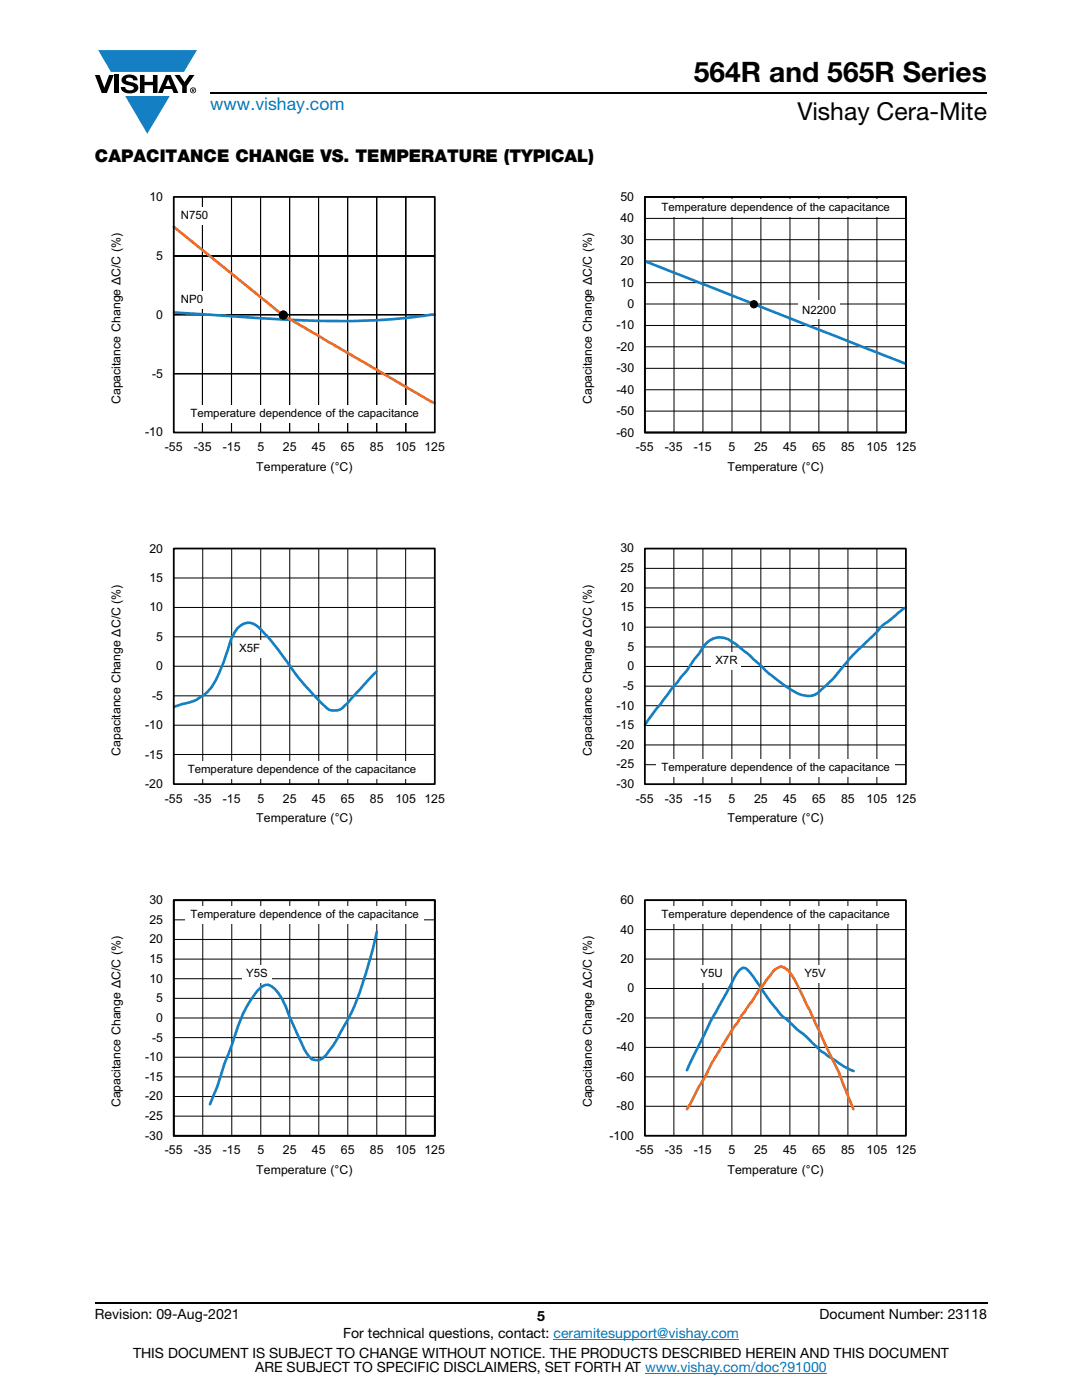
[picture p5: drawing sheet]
<svg xmlns="http://www.w3.org/2000/svg" width="216mm" height="279mm" viewBox="0 0 216 279" stroke-linecap="round" stroke-linejoin="round" font-family="sans-serif">
<g fill="#147fc3">
<path d="M19.6 10h19.7l-2.6 4.3h-1.1h-13.5z"/>
<path d="M25 19.2h8.9l-4.5 7.5z"/>
</g>
<g fill="#000">
<path d="M18.9 15h1l.9 2.5 1-2.5h.9l-1.4 3.6h-1zM22.9 15h.9v3.6h-.9zM24.6 15.3a2.1 2.1 0 0 1 2.8 .3l.1 .4h-.9a.79 .79 0 0 0-.7-.5 .79 .79 0 0 0-.8 .4l.3 .3 1 .2a1.08 1.08 0 0 1 1.2 1 1.08 1.08 0 0 1-1.1 1.2 1.73 1.73 0 0 1-2.4-1.2h.9a.96 .96 0 0 0 .8 .6 .96 .96 0 0 0 .9-.4 1.31 1.31 0 0 0-1.2-.6 1.03 1.03 0 0 1-1.1-.6 1.03 1.03 0 0 1 .2-1.1zM27.9 15h.9v1.3h1.7v-1.3h.9v3.6h-.9v-1.6h-1.7v1.6h-.9zM34.8 15h1.1l.9 1.4 1-1.4h1l-1.5 2.2v1.4h-.9v-1.4z"/>
<path d="M33.6 15.9l.5 1.3h-1.1zM33.1 15l-1.6 3.6h1l.3-.8h1.5l.3 .8h1l-1.6-3.6z"/>
<path d="M38.4 17.8h.2v.2h-.2zM38.3 17.7v.7h.1v-.3l.4 .3-.2-.3 .2-.2-.1-.2z"/>
<path d="M38.1 18a.46 .46 0 0 1 .9 0 .46 .46 0 0 1-.9 0zM37.9 18a.6 .6 0 0 0 1.2 0 .6 .6 0 0 0-1.2 0z"/>
</g>
<path d="M42 18.6h155M18.9 260h178.1" fill="none" stroke="#000" stroke-width=".36"/>
<path d="M110.4 267.3h37M128.7 274h36.3" fill="none" stroke="#007ec4" stroke-width=".2"/>
<path d="M34.6 74.6h52.2z" fill="none" stroke="#000" stroke-width=".2"/>
<path d="M34.6 62.8h52.2z" fill="#fff"/>
<path d="M40.4 39.3v47zM46.2 39.3v47zM52 39.3v47zM57.8 39.3v47zM63.6 39.3v47zM69.4 39.3v47zM75.2 39.3v47zM81 39.3v47zM34.6 51.1h52.2zM34.6 62.8h52.2z" fill="none" stroke="#000" stroke-width=".2"/>
<path d="M56 62.3a.74 .74 0 0 1 1 .1 .74 .74 0 0 1 0 1 .74 .74 0 0 1-1 .1 .98 .98 0 0 1 0-1.2z" fill="none" stroke="#000" stroke-width=".25"/>
<g fill="#fff">
<path d="M35.3 41.4h6.9v3.6h-6.9z"/>
<path d="M35.3 58h5.9v3.6h-5.9z"/>
</g>
<path d="M34.7 62.3a511.2 511.2 0 0 0 35.2 1.8 135.6 135.6 0 0 0 16.8-1.3" fill="none" stroke="#147fc3" stroke-width=".53"/>
<path d="M34.7 45.3l16.5 13.4a56.3 56.3 0 0 0 11.4 7.8l23.5 13.7 .6 .2" fill="none" stroke="#f16b22" stroke-width=".53"/>
<path d="M34.7 39.3h52.1v47h-52.1z" fill="none" stroke="#000" stroke-width=".35"/>
<circle cx="56.5" cy="62.9" r=".93" fill="#000"/>
<g fill="#fff">
<path d="M36.9 80.9h47.6v3.5h-47.6z"/>
<path d="M34.7 133h52z"/>
</g>
<path d="M34.7 133h52" fill="none" stroke="#000" stroke-width=".2"/>
<g fill="#fff">
<path d="M34.7 121.2l52 .1z"/>
<path d="M34.7 121.2h52z"/>
</g>
<g fill="none" stroke="#000" stroke-width=".2">
<path d="M34.7 115.4h52.1M40.5 109.5v47M46.2 109.5v47M52 109.5v47M57.8 109.5v47M63.6 109.5v47M69.4 109.5v47M75.2 109.5v47M80.9 109.5v47M34.7 127.1h52.1M34.7 138.9h52.1M34.7 121.2h52"/>
<path d="M34.7 144.7h52.1M34.7 150.6h52.1"/>
</g>
<path d="M75.2 134l-6.1 6.5a2.73 2.73 0 0 1-4 .7 58.8 58.8 0 0 1-9.2-10.9l-2.6-3.4a9 9 0 0 0-3.2-2.6 3.6 3.6 0 0 0-3.6 2.5l-1.6 4.5a23.1 23.1 0 0 1-3.3 6.5 9.2 9.2 0 0 1-5.7 2.8l-1.2 .4" fill="none" stroke="#147fc3" stroke-width=".53"/>
<path d="M34.7 109.5h52.1v47h-52.1z" fill="none" stroke="#000" stroke-width=".35"/>
<g fill="#fff">
<path d="M46.9 127.7h5.7v3.5h-5.7z"/>
<path d="M36.4 152h47.6v3.5h-47.6z"/>
</g>
<g fill="none" stroke="#000" stroke-width=".2">
<path d="M34.7 179.7h52.1v47h-52.1zM40.5 179.7v47M46.2 179.7v47M52 179.7v47M57.8 179.7v47M63.6 179.7v47M69.4 179.7v47M75.2 179.7v47M81 179.7v47M34.7 183.6h52.1M34.7 187.5h52.1M34.7 191.4h52.1"/>
<path d="M34.7 195.3h52.1M34.7 199.2h52.1M34.7 203.2h52.1M34.7 207.1h52.1M34.7 211h52.1M34.7 214.9h52.1M34.7 218.8h52.1M34.7 222.8h52.1"/>
</g>
<path d="M34.7 179.7h52.1v47h-52.1z" fill="none" stroke="#000" stroke-width=".35"/>
<path d="M75.2 186a77.1 77.1 0 0 1-5.8 17.5l-.7 1.3a30.3 30.3 0 0 1-3.6 5.8 2.08 2.08 0 0 1-3.7 0l-.7-1.2-2.9-6.4a12.1 12.1 0 0 0-3.6-6.1l-.7-.4a3.9 3.9 0 0 0-2.9 2.3 30.9 30.9 0 0 0-4.4 9.8 61.8 61.8 0 0 0-2.9 8.3l-1.4 3.5" fill="none" stroke="#147fc3" stroke-width=".53"/>
<path d="M34.7 179.7h52.1v47h-52.1z" fill="none" stroke="#000" stroke-width=".34"/>
<g fill="#fff">
<path d="M48.3 192.6h5.8v3.5h-5.8z"/>
<path d="M36.9 180.8h47.6v3.5h-47.6z"/>
</g>
<path d="M128.7 39.3h52.1v47h-52.1z" fill="none" stroke="#000" stroke-width=".35"/>
<g fill="#fff">
<path d="M133 48.6l3.2-2.5z"/>
<path d="M137.7 53.7l3.2-2.5z"/>
<path d="M142.5 57.3l3.2-2.5z"/>
</g>
<g fill="none" stroke="#000" stroke-width=".2">
<path d="M134.5 39.3v47M140.3 39.3v47M146.1 39.3v47M151.8 39.3v47M157.6 39.3v47M163.4 39.3v47M169.2 39.3v47M175 39.3v47M128.7 56.4h52.1M128.7 52.1h52.1M128.7 47.8h52.1M128.7 43.6h52.1"/>
<path d="M128.7 77.8h52.1M128.7 73.5h52.1M128.7 69.2h52.1M128.7 65h52.1M128.7 60.7h52.1M128.7 82h52.1"/>
</g>
<path d="M128.7 52.1l52 20.5" fill="none" stroke="#147fc3" stroke-width=".53"/>
<path d="M128.7 39.3h52.1v47h-52.1z" fill="none" stroke="#000" stroke-width=".35"/>
<circle cx="150.4" cy="60.7" r=".7" fill="none" stroke="#000" stroke-width=".25"/>
<circle cx="150.4" cy="60.7" r=".7" fill="#000"/>
<g fill="#fff">
<path d="M130.9 39.7h47.6v3.5h-47.6z"/>
<path d="M159.2 60h8.4v3.6h-8.4z"/>
</g>
<g fill="none" stroke="#000" stroke-width=".2">
<path d="M128.7 117.3h52.1M128.7 113.4h52.1M134.5 109.5v47M140.3 109.5v47M146 109.5v47M151.8 109.5v47M157.6 109.5v47M163.4 109.5v47M169.2 109.5v47M175 109.5v47M128.7 136.9h52.1M128.7 133h52.1"/>
<path d="M128.7 129.1h52.1M128.7 125.2h52.1M128.7 121.3h52.1M128.7 152.6h52.1M128.7 148.7h52.1M128.7 144.8h52.1M128.7 140.8h52.1"/>
</g>
<path d="M180.7 121.3l-1.2 .8-1.7 1.5a9.3 9.3 0 0 0-2.8 2.5 69.9 69.9 0 0 0-9.2 9.8l-1.9 1.8a3.9 3.9 0 0 1-5.1 .5 39.9 39.9 0 0 1-7.7-6l-1.8-1.7-2.5-2a4.7 4.7 0 0 0-4.3-1.1 6 6 0 0 0-3.1 3.1l-1 1.3-1.4 2-3 3.6-3.1 4.2-2.2 3.1" fill="none" stroke="#147fc3" stroke-width=".53"/>
<path d="M128.7 109.5h52.1v47h-52.1z" fill="none" stroke="#000" stroke-width=".35"/>
<g fill="#fff">
<path d="M130.9 151.6h47.6v3.5h-47.6z"/>
<path d="M141.9 130.2h6v3.6h-6z"/>
</g>
<g fill="none" stroke="#000" stroke-width=".2">
<path d="M128.7 179.6h52.1v47.1h-52.1zM134.5 179.6v47.1M140.3 179.6v47.1M146 179.6v47.1M151.8 179.6v47.1M157.6 179.6v47.1M163.4 179.6v47.1M169.2 179.6v47.1M175 179.6v47.1M128.7 197.3h52.1M128.7 191.4h52.1M128.7 185.5h52.1"/>
<path d="M128.7 214.9h52.1M128.7 209h52.1M128.7 203.2h52.1M128.7 220.8h52.1"/>
</g>
<path d="M128.7 179.6h52.1v47.1h-52.1z" fill="none" stroke="#000" stroke-width=".35"/>
<path d="M137.1 213.6l1.8-3.9a165.6 165.6 0 0 1 6.8-12.9l.8-1.7a4.5 4.5 0 0 1 1.6-1.9 1.5 1.5 0 0 1 1.6 1l1.6 2.2a31.4 31.4 0 0 0 7.1 8.4l2.3 1.9a23.5 23.5 0 0 0 6.3 5.2l1.8 1.2 1.5 .6" fill="none" stroke="#147fc3" stroke-width=".53"/>
<path d="M137.1 221.4l2.1-4.1 1.5-2.4 1.4-2.9 4.4-7.1 3.6-5.1 1.4-2.4 2.9-3.8 1.5-.7 1.4 .7a60.5 60.5 0 0 1 4.9 9.6l5.2 10.8 2.9 7.4" fill="none" stroke="#f16b22" stroke-width=".53"/>
<g fill="#fff">
<path d="M159.6 192.6h5.9v3.5h-5.9z"/>
<path d="M138.9 192.6h6v3.5h-6z"/>
<path d="M130.9 180.8h47.6v3.6h-47.6z"/>
</g>
<text font-size="5.6" x="138.4" y="16.4">564R and 565R Series</text>
<text font-size="4.9" x="159.1" y="24">Vishay Cera-Mite</text>
<text font-size="3.5" fill="#007ec4" x="42" y="21.9">www.vishay.com</text>
<text font-size="3.5" x="18.9" y="32.3">CAPACITANCE CHANGE VS. TEMPERATURE (TYPICAL)</text>
<g font-size="2.8">
<text x="18.9" y="263.3">Revision: 09-Aug-2021</text>
<text x="107.2" y="263.6">5</text>
<text x="163.6" y="263.3">Document Number: 23118</text>
<text x="68.5" y="267.1">For technical questions, contact: ceramitesupport@vishay.com</text>
<text x="26.5" y="271">THIS DOCUMENT IS SUBJECT TO CHANGE WITHOUT NOTICE. THE PRODUCTS DESCRIBED HEREIN AND THIS DOCUMENT</text>
<text x="50.9" y="273.8">ARE SUBJECT TO SPECIFIC DISCLAIMERS, SET FORTH AT www.vishay.com/doc?91000</text>
</g>
<g font-size="2.5">
<text x="29.8" y="40.1">10</text>
<text x="123.8" y="40.1">50</text>
<text x="123.8" y="44.4">40</text>
<text x="31.2" y="51.8">5</text>
<text x="123.8" y="52.9">20</text>
<text x="123.8" y="48.6">30</text>
<text x="123.8" y="57.2">10</text>
<text x="31.2" y="63.6">0</text>
<text x="123" y="65.7">-10</text>
<text x="125.2" y="61.5">0</text>
<text x="123" y="70">-20</text>
<text x="30.4" y="75.4">-5</text>
<text x="123" y="74.3">-30</text>
<text x="24.1" y="80.6" transform="rotate(-90 24.1 80.6)">Capacitance Change ΔC/C (%)</text>
<text x="118.1" y="80.6" transform="rotate(-90 118.1 80.6)">Capacitance Change ΔC/C (%)</text>
<text x="123" y="82.8">-50</text>
<text x="123" y="78.6">-40</text>
<text x="29" y="87.1">-10</text>
<text x="123" y="87.1">-60</text>
<text x="32.9" y="90">-55</text>
<text x="38.7" y="90">-35</text>
<text x="44.5" y="90">-15</text>
<text x="51.1" y="94">Temperature (°C)</text>
<text x="51.4" y="90">5</text>
<text x="56.5" y="90">25</text>
<text x="62.2" y="90">45</text>
<text x="68" y="90">65</text>
<text x="73.8" y="90">85</text>
<text x="78.9" y="90">105 125</text>
<text x="126.9" y="90">-55</text>
<text x="132.7" y="90">-35</text>
<text x="138.5" y="90">-15</text>
<text x="145.1" y="94">Temperature (°C)</text>
<text x="145.4" y="90">5</text>
<text x="150.5" y="90">25</text>
<text x="156.2" y="90">45</text>
<text x="162" y="90">65</text>
<text x="167.8" y="90">85</text>
<text x="172.9" y="90">105 125</text>
<text x="29.8" y="110.3">20</text>
<text x="123.8" y="110.3">30</text>
<text x="29.8" y="116.1">15</text>
<text x="123.8" y="118.1">20</text>
<text x="123.8" y="114.2">25</text>
<text x="29.8" y="122">10</text>
<text x="123.8" y="125.9">10</text>
<text x="123.8" y="122">15</text>
<text x="31.2" y="127.9">5</text>
<text x="125.2" y="129.9">5</text>
<text x="31.2" y="133.8">0</text>
<text x="124.4" y="137.7">-5</text>
<text x="125.2" y="133.8">0</text>
<text x="30.4" y="139.7">-5</text>
<text x="123" y="141.6">-10</text>
<text x="29" y="145.5">-10</text>
<text x="123" y="149.5">-20</text>
<text x="123" y="145.5">-15</text>
<text x="24.1" y="150.8" transform="rotate(-90 24.1 150.8)">Capacitance Change ΔC/C (%)</text>
<text x="29" y="151.4">-15</text>
<text x="118.1" y="150.8" transform="rotate(-90 118.1 150.8)">Capacitance Change ΔC/C (%)</text>
<text x="123" y="153.4">-25</text>
<text x="29" y="157.3">-20</text>
<text x="32.9" y="160.2">-55</text>
<text x="38.7" y="160.2">-35</text>
<text x="44.5" y="160.2">-15</text>
<text x="51.4" y="160.2">5</text>
<text x="56.5" y="160.2">25</text>
<text x="62.2" y="160.2">45</text>
<text x="68" y="160.2">65</text>
<text x="73.8" y="160.2">85</text>
<text x="78.9" y="160.2">105 125</text>
<text x="123" y="157.3">-30</text>
<text x="126.9" y="160.2">-55</text>
<text x="132.7" y="160.2">-35</text>
<text x="138.5" y="160.2">-15</text>
<text x="145.4" y="160.2">5</text>
<text x="150.5" y="160.2">25</text>
<text x="156.2" y="160.2">45</text>
<text x="162" y="160.2">65</text>
<text x="167.8" y="160.2">85</text>
<text x="172.9" y="160.2">105 125</text>
<text x="51.1" y="164.1">Temperature (°C)</text>
<text x="145.1" y="164.1">Temperature (°C)</text>
<text x="29.8" y="184.4">25</text>
<text x="29.8" y="180.4">30</text>
<text x="123.8" y="180.4">60</text>
<text x="29.8" y="188.3">20</text>
<text x="123.8" y="186.3">40</text>
<text x="29.8" y="196.1">10</text>
<text x="29.8" y="192.2">15</text>
<text x="123.8" y="192.2">20</text>
<text x="31.2" y="203.9">0</text>
<text x="31.2" y="200">5</text>
<text x="123" y="203.9">-20</text>
<text x="125.2" y="198.1">0</text>
<text x="30.4" y="207.9">-5</text>
<text x="123" y="209.8">-40</text>
<text x="29" y="215.7">-15</text>
<text x="29" y="211.8">-10</text>
<text x="123" y="215.7">-60</text>
<text x="24.1" y="221" transform="rotate(-90 24.1 221)">Capacitance Change ΔC/C (%)</text>
<text x="29" y="219.6">-20</text>
<text x="118.1" y="221" transform="rotate(-90 118.1 221)">Capacitance Change ΔC/C (%)</text>
<text x="123" y="221.6">-80</text>
<text x="29" y="227.5">-30</text>
<text x="29" y="223.5">-25</text>
<text x="121.6" y="227.5">-100</text>
<text x="32.9" y="230.4">-55</text>
<text x="38.7" y="230.4">-35</text>
<text x="44.5" y="230.4">-15</text>
<text x="51.4" y="230.4">5</text>
<text x="56.5" y="230.4">25</text>
<text x="62.2" y="230.4">45</text>
<text x="68" y="230.4">65</text>
<text x="73.8" y="230.4">85</text>
<text x="78.9" y="230.4">105 125</text>
<text x="126.9" y="230.4">-55</text>
<text x="132.7" y="230.4">-35</text>
<text x="138.5" y="230.4">-15</text>
<text x="145.4" y="230.4">5</text>
<text x="150.5" y="230.4">25</text>
<text x="156.2" y="230.4">45</text>
<text x="162" y="230.4">65</text>
<text x="167.8" y="230.4">85</text>
<text x="172.9" y="230.4">105 125</text>
<text x="51.1" y="234.3">Temperature (°C)</text>
<text x="145.1" y="234.3">Temperature (°C)</text>
</g>
<g font-size="2.3">
<text x="36.1" y="43.8">N750</text>
<text x="132" y="42">Temperature dependence of the capacitance</text>
<text x="36.1" y="60.4">NP0</text>
<text x="160.1" y="62.6">N2200</text>
<text x="38" y="83.2">Temperature dependence of the capacitance</text>
<text x="47.7" y="130">X5F</text>
<text x="142.8" y="132.6">X7R</text>
<text x="37.5" y="154.3">Temperature dependence of the capacitance</text>
<text x="132" y="154">Temperature dependence of the capacitance</text>
<text x="38" y="183.2">Temperature dependence of the capacitance</text>
<text x="132" y="183.2">Temperature dependence of the capacitance</text>
<text x="49.1" y="194.9">Y5S</text>
<text x="139.8" y="194.9">Y5U</text>
<text x="160.5" y="194.9">Y5V</text>
</g>
</svg>
